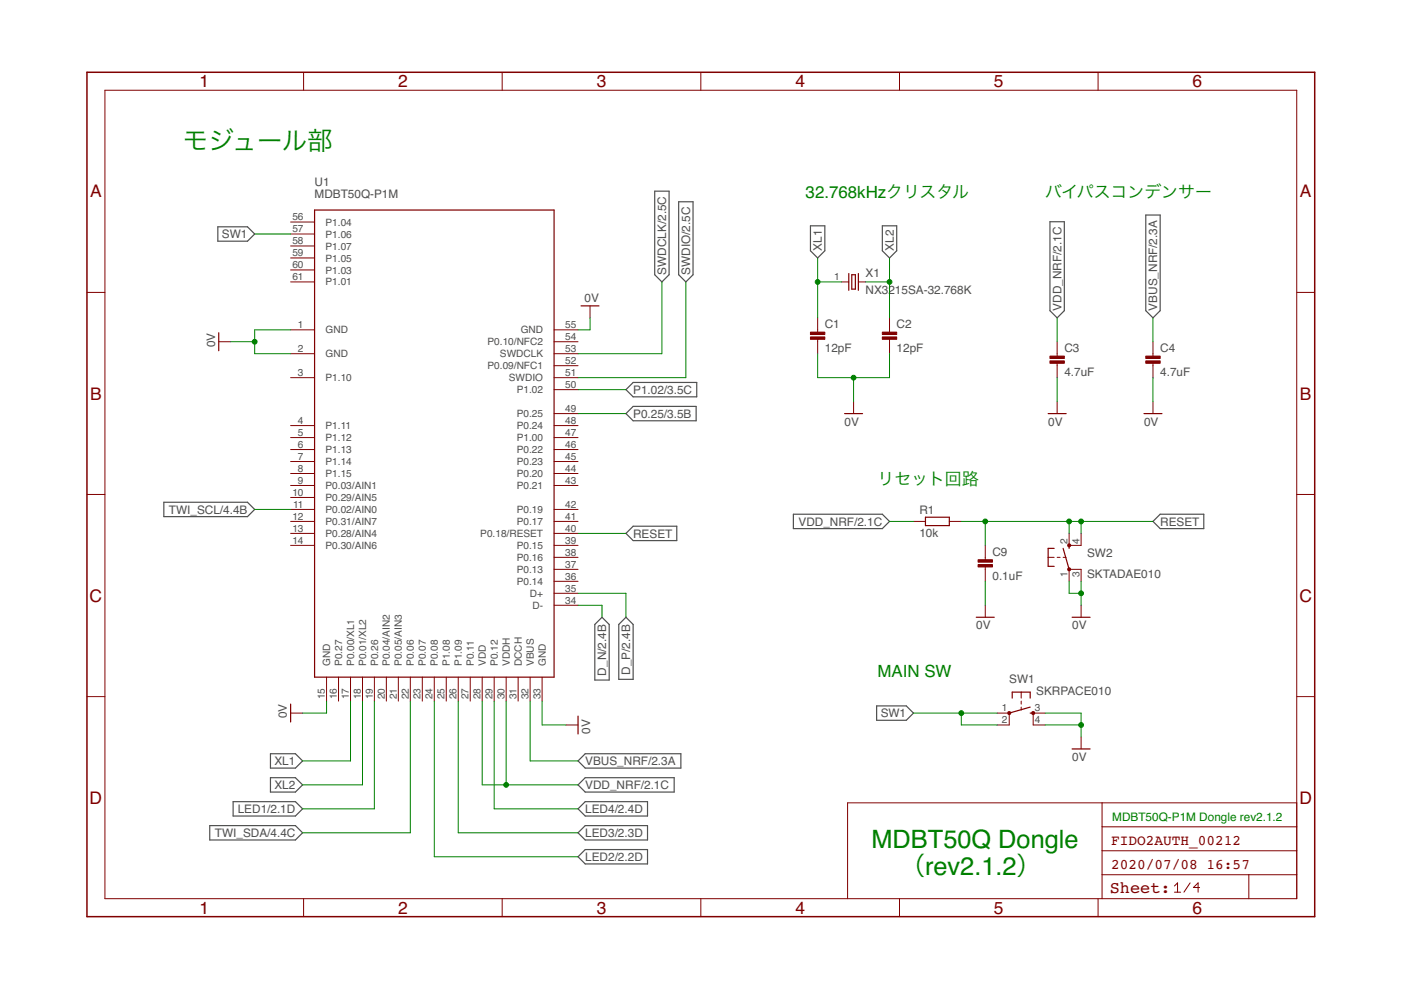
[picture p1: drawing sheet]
<svg xmlns="http://www.w3.org/2000/svg" width="297mm" height="210mm" viewBox="0 0 297 210" stroke-linecap="round" stroke-linejoin="round" font-family="sans-serif">
<g fill="none" stroke="#505050" stroke-width=".25">
<path d="M46.2 48.1h6.3l1.5 1.5-1.5 1.5h-6.3zM138.8 40.5h3.1v17.8l-1.6 1.5-1.5-1.5zM143.9 42.8h3v15.5l-1.5 1.5-1.5-1.5zM171.8 47.9h3.1v5.3l-1.5 1.5-1.6-1.5zM187.1 47.9h3v5.3l-1.5 1.5-1.5-1.5zM222.6 47h3.1v18.9l-1.6 1.5-1.5-1.5zM242.9 45.6h3.1v20.3l-1.5 1.5-1.6-1.5zM132.7 87.7l1.5-1.5h13.4v3h-13.4zM132.7 82.6l1.5-1.5h13.5v3h-13.5zM34.7 106.5h17.8l1.5 1.5-1.5 1.5h-17.8zM132.7 113.1l1.5-1.5h9.3v3h-9.3zM168.2 109h18.9l1.5 1.6-1.5 1.5h-18.9z"/>
<path d="M244.5 110.6l1.5-1.6h9.2v3.1h-9.2zM127.6 130.9l1.6 1.5v11.8h-3.1v-11.8zM132.7 130.9l1.5 1.5v11.6h-3v-11.6zM57.3 159.8h5.3l1.6 1.5-1.6 1.6h-5.3zM185.9 149.7h6.3l1.5 1.5-1.5 1.5h-6.3zM44.5 175h18.1l1.6 1.6-1.6 1.5h-18.1zM49.4 170h13.2l1.6 1.5-1.6 1.5h-13.2zM57.3 164.9h5.3l1.6 1.5-1.6 1.5h-5.3zM122.6 161.3l1.5-1.5h20.3v3.1h-20.3zM122.6 166.4l1.5-1.5h18.8v3h-18.8zM122.6 171.5l1.5-1.5h13.2v3h-13.2zM122.6 176.6l1.5-1.6h13.2v3.1h-13.2z"/>
<path d="M122.6 181.7l1.5-1.6h13.2v3.1h-13.2z"/>
</g>
<g fill="none" stroke="#800000" stroke-width=".25">
<path d="M66.7 44.5h50.8v99.1h-50.8zM180 58v3.6M180.6 58.3h.8v3h-.8zM182 58v3.6M46.4 70.5v3.9M123.2 64.9h3.8M179.1 87.7h3.8M222.2 87.7h3.8M242.5 87.7h3.9M196.2 109.7h5.1v1.7h-5.1zM223.5 116.3h-1.3v3.8h1.3M225.4 116.3l1.3 4.4"/>
<path d="M226.7 115.6v.7M207 130.9h3.8M227.3 130.9h3.8M61.6 149.3v3.8M122.6 151.8v3.8M214.6 148v-1.3h3.8v1.3M218.4 151.2h.7M218.4 149.9l-4.4 1.3M227.3 158.8h3.8"/>
</g>
<g fill="none" stroke="#800000" stroke-width=".21">
<path d="M22.2 19.1h252.7v171.4h-252.7zM64.4 15.3v3.8M106.5 15.3v3.8M148.6 15.3v3.8M190.7 15.3v3.8M232.8 15.3v3.8M61.6 59.8h5.1M61.6 57.2h5.1M61.6 54.7h5.1M61.6 52.2h5.1M61.6 49.6h5.1M61.6 47.1h5.1"/>
<path d="M178.4 59.8h1.6M182 59.8h1.5M18.4 62h3.8M46.4 72.5h2.5M61.6 69.9h5.1M61.6 75h5.1M117.5 69.9h5.1M117.5 75h5.1M117.5 77.5h5.1M117.5 72.5h5.1M125.1 64.9v2.5M173.4 67.4v3"/>
<path d="M173.4 71.9v3.1M188.6 67.4v3M188.6 71.9v3.1M224.1 72.5v3M224.1 77v3.1M244.5 72.5v3M244.5 77v3.1M274.9 62h3.8M61.6 80.1h5.1M61.6 95.3h5.1M61.6 90.2h5.1M61.6 97.9h5.1"/>
<path d="M61.6 92.8h5.1M117.5 87.7h5.1M117.5 80.1h5.1M117.5 95.3h5.1M117.5 90.2h5.1M117.5 97.9h5.1M117.5 92.8h5.1M117.5 82.6h5.1M181 85.2v2.5M224.1 85.2v2.5M244.5 85.2v2.5M18.4 104.8h3.8"/>
<path d="M61.6 113.1h5.1M61.6 105.5h5.1M61.6 115.6h5.1M61.6 110.6h5.1M61.6 108h5.1M61.6 102.9h5.1M61.6 100.4h5.1M117.5 113.1h5.1M117.5 115.6h5.1M117.5 110.6h5.1M117.5 108h5.1M117.5 102.9h5.1"/>
<path d="M117.5 118.2h5.1M117.5 100.4h5.1M193.7 110.6h2.5M201.3 110.6h2.5M208.9 115.6v3.1M222.2 118.2h1.3M224.1 118.2h.7M225.4 118.2h.6M226.7 113.1v2.5h2.5v-2.5M274.9 104.8h3.8M117.5 120.7h5.1M117.5 123.3h5.1"/>
<path d="M117.5 128.3h5.1M117.5 125.8h5.1M208.9 120.2v3.1M208.9 128.3v2.6M226.7 123.3v-2.6h2.5v2.6M229.2 128.3v2.6M18.4 147.7h3.8M61.6 151.2h2.6M69.2 143.6v5.1M71.8 143.6v5.1M74.3 143.6v5.1M76.9 143.6v5.1"/>
<path d="M79.4 143.6v5.1M81.9 143.6v5.1M84.5 143.6v5.1M87 143.6v5.1M89.5 143.6v5.1M92.1 143.6v5.1M94.6 143.6v5.1M97.2 143.6v5.1M99.7 143.6v5.1M102.2 143.6v5.1M104.8 143.6v5.1M107.3 143.6v5.1"/>
<path d="M109.9 143.6v5.1M112.4 143.6v5.1M114.9 143.6v5.1M120 153.7h2.6M211.4 151.2h2.6v2.5h-2.6M216.5 146.7v1.3M216.5 148.7v.6M216.5 149.9v.7M221.6 151.2h-2.5v2.5h2.5M229.2 156.3v2.5M274.9 147.7h3.8M233.7 170.2v20.3"/>
<path d="M233.7 175.3h41.2M274.9 170.2h-95.2v20.3M64.4 190.5v3.9M106.5 190.5v3.9M148.6 190.5v3.9M190.7 190.5v3.9M232.8 190.5v3.9M233.7 185.5h41.2M233.7 180.4h41.2M249 187.9l.7-.7v2M249 189.2h1.3M252.3 187.2l-1.3 2"/>
<path d="M254.3 188.2h-1.3l1-1v2M264.8 185.5v5"/>
</g>
<path d="M18.4 15.3h260.3v179.1h-260.3z" fill="none" stroke="#800000" stroke-width=".32"/>
<g fill="#800000" stroke="#800000" stroke-width=".21">
<path d="M171.8 71.4h3.1v.5h-3.1z"/>
<path d="M171.8 70.4h3.1v.5h-3.1z"/>
<path d="M187.1 71.4h3v.5h-3z"/>
<path d="M187.1 70.4h3v.5h-3z"/>
<path d="M222.6 76.5h3.1v.5h-3.1z"/>
<path d="M222.6 75.5h3.1v.5h-3.1z"/>
<path d="M242.9 76.5h3.1v.5h-3.1z"/>
<path d="M242.9 75.5h3.1v.5h-3.1z"/>
<path d="M207.4 119.7h3v.5h-3z"/>
<path d="M207.4 118.7h3v.5h-3z"/>
</g>
<g fill="#800000" stroke="#800000" stroke-width=".21">
<path d="M213.7 150.9h.5v.5h-.5z" fill-rule="evenodd"/>
<path d="M218.8 150.9h.5v.5h-.5z" fill-rule="evenodd"/>
<circle cx="226.7" cy="120.7" r=".33"/>
<circle cx="226.7" cy="115.6" r=".33"/>
</g>
<g fill="none" stroke="#008000" stroke-width=".21">
<path d="M54 49.6h7.6M140.3 59.8v15.2h-17.7M145.4 59.8v20.3h-22.8M173.4 54.7v12.7M173.4 59.8h5M183.5 59.8h5.1M188.6 54.7v12.7M48.9 72.5h5.1M61.6 69.9h-7.6v5.1h7.6M125.1 67.4v2.5h-2.5M173.4 75v5.1h15.2v-5.1M224.1 67.4v5.1"/>
<path d="M244.5 67.4v5.1M122.6 87.7h10.1M122.6 82.6h10.1M181 80.1v5.1M224.1 80.1v5.1M244.5 80.1v5.1M54 108h7.6M122.6 113.1h10.1M188.6 110.6h5.1M203.8 110.6h40.7M208.9 110.6v5M226.7 110.6v2.5"/>
<path d="M229.2 110.6v2.5M122.6 125.8h10.1v5.1M122.6 128.3h5v2.6M208.9 123.3v5M226.7 123.3v2.5h2.5M229.2 123.3v5M69.2 148.7v2.5h-5M74.3 148.7v12.6h-10.1M76.9 148.7v17.7h-12.7M79.4 148.7v22.8h-15.2M87 148.7v27.9h-22.8M92.1 148.7v33h30.5"/>
<path d="M97.2 148.7v27.9h25.4M102.2 148.7v17.7h20.4M104.8 148.7v22.8h17.8M107.3 148.7v17.7M112.4 148.7v12.6h10.2M114.9 148.7v5h5.1M193.7 151.2h17.7M203.8 151.2v2.5h7.6M221.6 151.2h7.6v5.1M221.6 153.7h7.6"/>
</g>
<g fill="#008000" stroke="#008000" stroke-width=".21">
<circle cx="181" cy="80.1" r=".51"/>
<circle cx="54" cy="72.5" r=".51"/>
<circle cx="229.2" cy="153.7" r=".51"/>
<circle cx="229.2" cy="125.8" r=".51"/>
<circle cx="173.4" cy="59.8" r=".51"/>
<circle cx="188.6" cy="59.8" r=".51"/>
<circle cx="208.9" cy="110.6" r=".51"/>
<circle cx="226.7" cy="110.6" r=".51"/>
<circle cx="229.2" cy="110.6" r=".51"/>
<circle cx="107.3" cy="166.4" r=".51"/>
<circle cx="203.8" cy="151.2" r=".51"/>
</g>
<g font-size="5.4" fill="#008000">
<text x="38.8" y="31.8">モジュール部</text>
<text x="184.8" y="179.7">MDBT50Q Dongle</text>
<text x="190.8" y="185.5">（rev2.1.2）</text>
</g>
<g font-size="3.7" fill="#800000">
<text x="42.3" y="18.5">1</text>
<text x="84.4" y="18.5">2</text>
<text x="126.5" y="18.5">3</text>
<text x="168.6" y="18.5">4</text>
<text x="210.7" y="18.5">5</text>
<text x="252.9" y="18.5">6</text>
<text x="19.1" y="41.9">A</text>
<text x="275.6" y="41.9">A</text>
<text x="19.1" y="84.7">B</text>
<text x="275.6" y="84.7">B</text>
<text x="19" y="127.6">C</text>
<text x="275.5" y="127.6">C</text>
<text x="19" y="170.4">D</text>
<text x="275.5" y="170.4">D</text>
<text x="42.3" y="193.7">1</text>
<text x="84.4" y="193.7">2</text>
<text x="126.5" y="193.7">3</text>
<text x="168.6" y="193.7">4</text>
<text x="210.7" y="193.7">5</text>
<text x="252.9" y="193.7">6</text>
</g>
<g font-size="3.6" fill="#008000">
<text x="170.8" y="42">32.768kHzクリスタル</text>
<text x="221.6" y="42">バイパスコンデンサー</text>
<text x="186" y="102.9">リセット回路</text>
<text x="186" y="143.6">MAIN SW</text>
</g>
<text font-size="3.6" fill="#800000" x="235.3" y="189.4">Sheet:</text>
<g font-size="3.1" fill="#800000">
<text x="235.6" y="179.1">FIDO2AUTH_00212</text>
<text x="235.6" y="184.2">2020/07/08</text>
<text x="255.8" y="184.2">16:57</text>
</g>
<g font-size="2.5" fill="#505050">
<text x="66.7" y="42">MDBT50Q-P1M</text>
<text x="66.7" y="39.5">U1</text>
<text x="47" y="50.5">SW1</text>
<text x="174.2" y="53.2" transform="rotate(-90 174.2 53.2)">XL1</text>
<text x="189.5" y="53.2" transform="rotate(-90 189.5 53.2)">XL2</text>
<text x="141.2" y="58.2" transform="rotate(-90 141.2 58.2)">SWDCLK/2.5C</text>
<text x="146.3" y="58.2" transform="rotate(-90 146.3 58.2)">SWDIO/2.5C</text>
<text x="183.5" y="58.8">X1</text>
<text x="124" y="64.1">0V</text>
<text x="183.5" y="62.3">NX3215SA-32.768K</text>
<text x="225" y="65.9" transform="rotate(-90 225 65.9)">VDD_NRF/2.1C</text>
<text x="245.3" y="65.9" transform="rotate(-90 245.3 65.9)">VBUS_NRF/2.3A</text>
<text x="174.9" y="69.5">C1</text>
<text x="190.1" y="69.5">C2</text>
<text x="45.6" y="73.6" transform="rotate(-90 45.6 73.6)">0V</text>
<text x="174.9" y="74.6">12pF</text>
<text x="190.1" y="74.6">12pF</text>
<text x="225.7" y="74.6">C3</text>
<text x="246" y="74.6">C4</text>
<text x="134.2" y="83.5">P1.02/3.5C</text>
<text x="225.7" y="79.7">4.7uF</text>
<text x="246" y="79.7">4.7uF</text>
<text x="134.2" y="88.6">P0.25/3.5B</text>
<text x="179.1" y="90.2">0V</text>
<text x="222.2" y="90.2">0V</text>
<text x="242.6" y="90.2">0V</text>
<text x="35.8" y="108.9">TWI_SCL/4.4B</text>
<text x="134.2" y="114">RESET</text>
<text x="169.3" y="111.4">VDD_NRF/2.1C</text>
<text x="194.9" y="113.9">10k</text>
<text x="194.9" y="109.1">R1</text>
<text x="246" y="111.4">RESET</text>
<text x="210.4" y="117.8">C9</text>
<text x="230.5" y="118.2">SW2</text>
<text x="210.4" y="122.9">0.1uF</text>
<text x="230.5" y="122.6">SKTADAE010</text>
<text x="207" y="133.4">0V</text>
<text x="227.3" y="133.4">0V</text>
<text x="128.5" y="143.2" transform="rotate(-90 128.5 143.2)">D_N/2.4B</text>
<text x="133.6" y="143.1" transform="rotate(-90 133.6 143.1)">D_P/2.4B</text>
<text x="214" y="144.8">SW1</text>
<text x="219.7" y="147.4">SKRPACE010</text>
<text x="60.8" y="152.3" transform="rotate(-90 60.8 152.3)">0V</text>
<text x="125.1" y="155.6" transform="rotate(-90 125.1 155.6)">0V</text>
<text x="186.7" y="152.1">SW1</text>
<text x="227.3" y="161.3">0V</text>
<text x="58.2" y="162.2">XL1</text>
<text x="58.2" y="167.3">XL2</text>
<text x="124.1" y="162.2">VBUS_NRF/2.3A</text>
<text x="124.1" y="167.3">VDD_NRF/2.1C</text>
<text x="50.4" y="172.4">LED1/2.1D</text>
<text x="124.1" y="172.4">LED4/2.4D</text>
<text x="45.6" y="177.5">TWI_SDA/4.4C</text>
<text x="124.1" y="177.5">LED3/2.3D</text>
<text x="124.1" y="182.5">LED2/2.2D</text>
</g>
<text font-size="2.5" fill="#008000" x="235.8" y="174">MDBT50Q-P1M Dongle rev2.1.2</text>
<g font-size="2.1" fill="#505050">
<text x="62" y="46.7">56</text>
<text x="69" y="47.8">P1.04</text>
<text x="62" y="51.8">58</text>
<text x="62" y="49.3">57</text>
<text x="69" y="52.9">P1.07</text>
<text x="69" y="50.4">P1.06</text>
<text x="62" y="59.4">61</text>
<text x="62" y="56.9">60</text>
<text x="62" y="54.3">59</text>
<text x="69" y="58">P1.03</text>
<text x="69" y="55.4">P1.05</text>
<text x="176.9" y="59.4">1</text>
<text x="69" y="60.5">P1.01</text>
<text x="63.2" y="69.6">1</text>
<text x="69" y="70.7">GND</text>
<text x="110.4" y="70.7">GND</text>
<text x="119.8" y="69.6">55</text>
<text x="63.2" y="74.6">2</text>
<text x="69" y="75.8">GND</text>
<text x="103.4" y="73.2">P0.10/NFC2</text>
<text x="106" y="75.8">SWDCLK</text>
<text x="119.8" y="74.6">53</text>
<text x="119.8" y="77.2">52</text>
<text x="119.8" y="72.1">54</text>
<text x="63.2" y="79.7">3</text>
<text x="69" y="80.8">P1.10</text>
<text x="103.4" y="78.3">P0.09/NFC1</text>
<text x="107.9" y="80.8">SWDIO</text>
<text x="109.6" y="83.4">P1.02</text>
<text x="119.8" y="79.7">51</text>
<text x="119.8" y="82.3">50</text>
<text x="63.2" y="89.9">4</text>
<text x="109.6" y="88.5">P0.25</text>
<text x="119.8" y="87.3">49</text>
<text x="119.8" y="89.9">48</text>
<text x="63.2" y="95">6</text>
<text x="63.2" y="92.4">5</text>
<text x="69" y="93.5">P1.12</text>
<text x="69" y="91">P1.11</text>
<text x="109.6" y="91">P0.24</text>
<text x="109.6" y="93.5">P1.00</text>
<text x="119.8" y="95">46</text>
<text x="119.8" y="92.4">47</text>
<text x="63.2" y="100">8</text>
<text x="63.2" y="97.5">7</text>
<text x="69" y="96.1">P1.13</text>
<text x="69" y="101.2">P1.15</text>
<text x="69" y="98.6">P1.14</text>
<text x="109.6" y="101.2">P0.20</text>
<text x="109.6" y="96.1">P0.22</text>
<text x="109.6" y="98.6">P0.23</text>
<text x="119.8" y="100">44</text>
<text x="119.8" y="97.5">45</text>
<text x="62" y="105.1">10</text>
<text x="62.1" y="107.7">11</text>
<text x="63.2" y="102.6">9</text>
<text x="69" y="106.2">P0.29/AIN5</text>
<text x="69" y="103.7">P0.03/AIN1</text>
<text x="109.6" y="103.7">P0.21</text>
<text x="119.8" y="107.7">42</text>
<text x="119.8" y="102.6">43</text>
<text x="62" y="112.7">13</text>
<text x="62" y="110.2">12</text>
<text x="69" y="113.9">P0.28/AIN4</text>
<text x="69" y="111.3">P0.31/AIN7</text>
<text x="69" y="108.8">P0.02/AIN0</text>
<text x="101.8" y="113.9">P0.18/RESET</text>
<text x="109.6" y="111.3">P0.17</text>
<text x="109.6" y="108.8">P0.19</text>
<text x="119.8" y="110.2">41</text>
<text x="119.8" y="112.7">40</text>
<text x="62" y="115.3">14</text>
<text x="69" y="116.4">P0.30/AIN6</text>
<text x="109.6" y="116.4">P0.15</text>
<text x="109.6" y="118.9">P0.16</text>
<text x="119.8" y="115.3">39</text>
<text x="119.8" y="117.8">38</text>
<text x="226.3" y="115.3" transform="rotate(-90 226.3 115.3)">2</text>
<text x="228.9" y="115.3" transform="rotate(-90 228.9 115.3)">4</text>
<text x="109.6" y="121.5">P0.13</text>
<text x="109.6" y="124">P0.14</text>
<text x="119.8" y="120.4">37</text>
<text x="119.8" y="122.9">36</text>
<text x="119.8" y="125.4">35</text>
<text x="226.3" y="122.3" transform="rotate(-90 226.3 122.3)">1</text>
<text x="228.9" y="122.3" transform="rotate(-90 228.9 122.3)">3</text>
<text x="112.3" y="126.6">D+</text>
<text x="112.9" y="129.1">D-</text>
<text x="119.8" y="128">34</text>
<text x="70" y="141.2" transform="rotate(-90 70 141.2)">GND</text>
<text x="72.5" y="141.2" transform="rotate(-90 72.5 141.2)">P0.27</text>
<text x="75.1" y="141.2" transform="rotate(-90 75.1 141.2)">P0.00/XL1</text>
<text x="77.6" y="141.2" transform="rotate(-90 77.6 141.2)">P0.01/XL2</text>
<text x="80.1" y="141.2" transform="rotate(-90 80.1 141.2)">P0.26</text>
<text x="82.7" y="141.2" transform="rotate(-90 82.7 141.2)">P0.04/AIN2</text>
<text x="85.2" y="141.2" transform="rotate(-90 85.2 141.2)">P0.05/AIN3</text>
<text x="87.8" y="141.2" transform="rotate(-90 87.8 141.2)">P0.06</text>
<text x="90.3" y="141.2" transform="rotate(-90 90.3 141.2)">P0.07</text>
<text x="92.8" y="141.2" transform="rotate(-90 92.8 141.2)">P0.08</text>
<text x="95.4" y="141.2" transform="rotate(-90 95.4 141.2)">P1.08</text>
<text x="97.9" y="141.2" transform="rotate(-90 97.9 141.2)">P1.09</text>
<text x="100.5" y="141.2" transform="rotate(-90 100.5 141.2)">P0.11</text>
<text x="103" y="141.2" transform="rotate(-90 103 141.2)">VDD</text>
<text x="105.5" y="141.2" transform="rotate(-90 105.5 141.2)">P0.12</text>
<text x="108.1" y="141.2" transform="rotate(-90 108.1 141.2)">VDDH</text>
<text x="110.6" y="141.2" transform="rotate(-90 110.6 141.2)">DCCH</text>
<text x="113.2" y="141.2" transform="rotate(-90 113.2 141.2)">VBUS</text>
<text x="115.7" y="141.2" transform="rotate(-90 115.7 141.2)">GND</text>
<text x="68.9" y="148.3" transform="rotate(-90 68.9 148.3)">15</text>
<text x="71.4" y="148.3" transform="rotate(-90 71.4 148.3)">16</text>
<text x="74" y="148.3" transform="rotate(-90 74 148.3)">17</text>
<text x="76.5" y="148.3" transform="rotate(-90 76.5 148.3)">18</text>
<text x="79" y="148.3" transform="rotate(-90 79 148.3)">19</text>
<text x="81.6" y="148.3" transform="rotate(-90 81.6 148.3)">20</text>
<text x="84.1" y="148.3" transform="rotate(-90 84.1 148.3)">21</text>
<text x="86.6" y="148.3" transform="rotate(-90 86.6 148.3)">22</text>
<text x="89.2" y="148.3" transform="rotate(-90 89.2 148.3)">23</text>
<text x="91.7" y="148.3" transform="rotate(-90 91.7 148.3)">24</text>
<text x="94.3" y="148.3" transform="rotate(-90 94.3 148.3)">25</text>
<text x="96.8" y="148.3" transform="rotate(-90 96.8 148.3)">26</text>
<text x="99.3" y="148.3" transform="rotate(-90 99.3 148.3)">27</text>
<text x="101.9" y="148.3" transform="rotate(-90 101.9 148.3)">28</text>
<text x="104.4" y="148.3" transform="rotate(-90 104.4 148.3)">29</text>
<text x="107" y="148.3" transform="rotate(-90 107 148.3)">30</text>
<text x="109.5" y="148.3" transform="rotate(-90 109.5 148.3)">31</text>
<text x="112" y="148.3" transform="rotate(-90 112 148.3)">32</text>
<text x="114.6" y="148.3" transform="rotate(-90 114.6 148.3)">33</text>
<text x="212.4" y="150.8">1</text>
<text x="212.4" y="153.4">2</text>
<text x="219.4" y="150.8">3</text>
<text x="219.4" y="153.4">4</text>
</g>
</svg>
